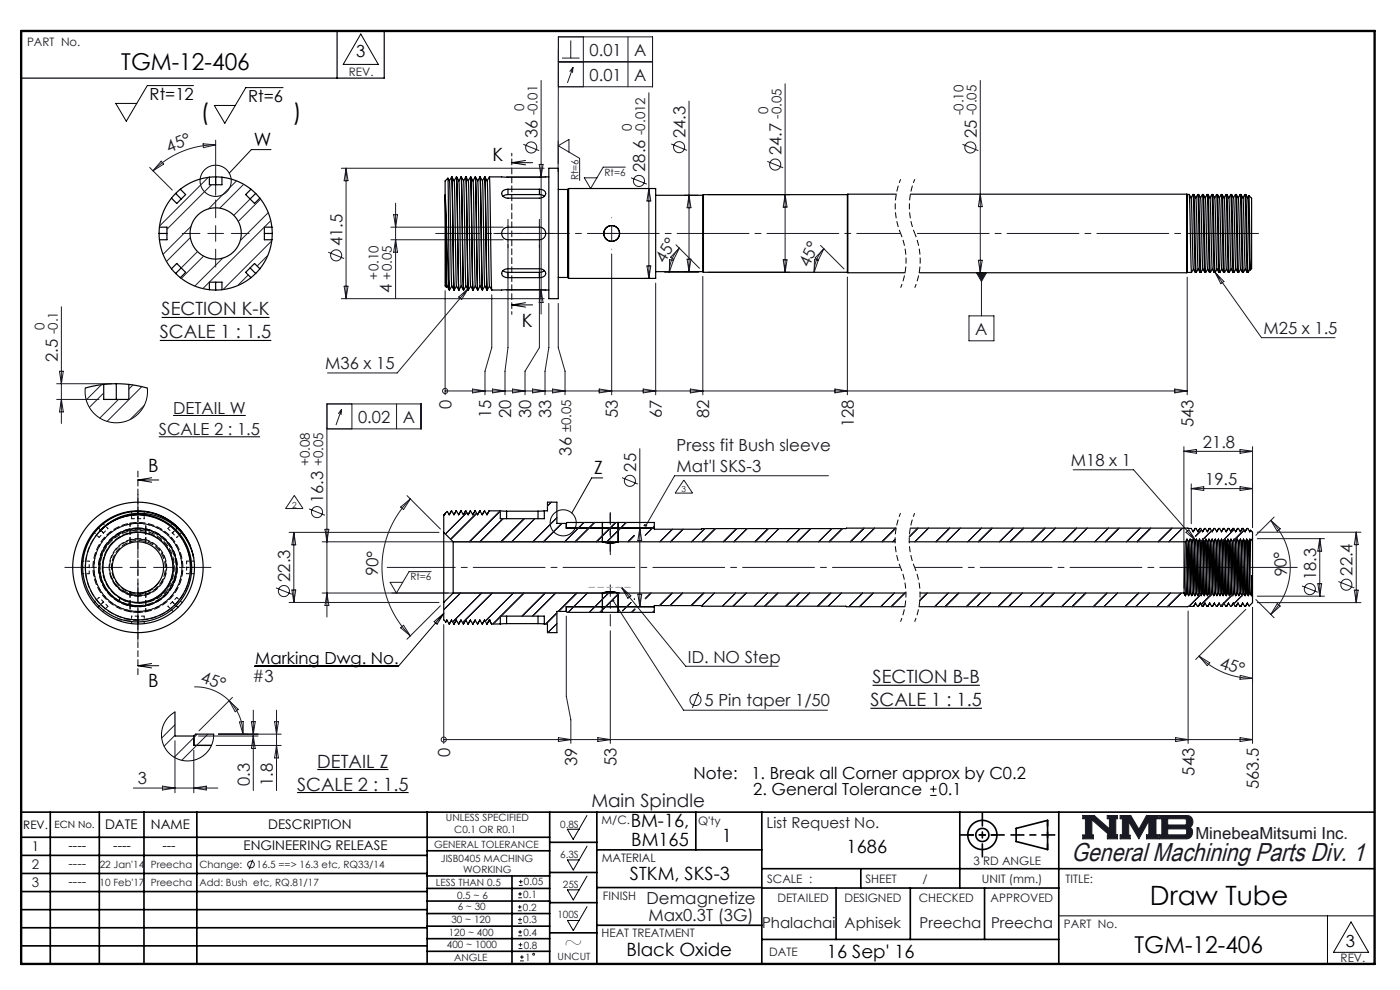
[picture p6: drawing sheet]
<svg xmlns="http://www.w3.org/2000/svg" width="297mm" height="210mm" viewBox="0 0 297 210" stroke-linecap="round" stroke-linejoin="round" font-family="sans-serif">
<g fill="none" stroke="#000" stroke-width=".35">
<path d="M4.5 172.3h287.1M4.5 177.6h112.1M10.7 172.3v32.2M21.1 172.3v32.2M30.5 172.3v32.2M41.8 172.3v32.2M90.6 172.3v32.2M116.6 172.3v32.2M116.6 178.7h10M126.6 172.3v32.2M147.6 172.3v8M161.6 172.3v32.2"/>
<path d="M203.6 172.3v16.1M215.6 175.7l6.6-1.7v6.2l-6.6-1.7zM224.6 172.3v32.2M4.5 185.3h86.1M4.5 181.4h86.1M4.5 189.1h86.1M4.5 193h86.1M4.5 196.8h86.1M90.6 199.1h26M90.6 193.8h26M90.6 188.5h26M90.6 191.1h26"/>
<path d="M90.6 180.5h26M90.6 185.8h26M90.6 196.5h26M108.6 185.8v18.5M116.6 185.1h10M116.6 191.5h10M116.6 197.9h10M126.6 196.3h35M126.6 188.3h35M126.6 180.3h35M161.6 184.3h130M161.6 199.3h63"/>
<path d="M161.6 188.4h63M177.4 188.4v10.9M182.6 184.3v4.1M193.1 188.4v10.9M208.9 188.4v10.9M4.5 200.6h86.1M90.6 201.8h26"/>
<circle cx="208.4" cy="177.1" r="3.1"/>
<circle cx="208.4" cy="177.1" r="1.39"/>
</g>
<path d="M229.7 173h2.4l3.3 2.8v-2.1h-.5v-.7h2.2v.7h-.4v3.4h.4v.8h-2.2v-.8h.4l-3.7-3.2v3.2h.4v.8h-2.3v-.8h.6v-3.4h-.6zM237.6 173h2.3l1.7 2.9 1.6-2.9h2.5v.7h-.5v3.4h.5v.8h-2.5v-.8h.5v-3l-2.1 3.8-2.1-3.6v2.9h.3v.7h-2.2v-.8h.5v-3.4h-.5zM245.9 173h6a1.34 1.34 0 0 1 1.1 1 1.34 1.34 0 0 1-.6 1.5 1.33 1.33 0 0 1 .5 1.4 1.33 1.33 0 0 1-1.2 1h-5.8v-.8h.6v-3.4h-.6zM247.7 173.7h3.8l.2 .2v.8l-.3 .3h-3.7zM247.7 175.8h3.8l.2 .3v.7l-.3 .3h-3.7z" fill="none" stroke="#191924" stroke-width=".21"/>
<path d="M76.5 7.2l3.8 6.5h-7.5zM124.5 173l-2.9 5-1.2-2.1h2.4M124.5 179.5l-2.9 5.1-1.2-2.2h2.4M124.5 185.8l-2.9 5.1-1.2-2.1h2.4M124.5 192.3l-2.9 5.1-1.2-2.1h2.4M224.6 194.3h67M281.6 194.3v10.2M286.6 195.6l3.7 6.4h-7.4z" fill="none" stroke="#000" stroke-width=".21"/>
<path d="M4.5 6.6h287.1" fill="none" stroke="#000" stroke-width=".21" stroke-dasharray="6.3 1.3 1.3 1.3" stroke-dashoffset="1.9"/>
<path d="M71.5 6.6v10M81.5 6.6v10h-77" fill="none" stroke="#000" stroke-width=".25"/>
<path d="M205.3 177.1h6.2M222.2 174v6.2" fill="none" stroke="#000" stroke-width=".35" stroke-dasharray="15.2 1.3 1.3 1.3" stroke-dashoffset="14.1"/>
<path d="M203.8 177.1h9.2M208.4 172.5v9.2M214.5 177.1h9.3" fill="none" stroke="#000" stroke-width=".35" stroke-dasharray="15.2 1.3 1.3 1.3" stroke-dashoffset="12.5"/>
<path d="M4.5 6.6h287.1v197.9h-287.1z" fill="none" stroke="#000" stroke-width=".5"/>
<path d="M229.7 173v.7h.6v3.4h-.6v.8h2.3v-.8h-.4v-3.2l3.7 3.2h-.4v.8h2.2v-.8h-.4v-3.4h.4v-.7h-2.2v.7h.5v2.1l-3.3-2.8zM237.6 173v.7h.5v3.4h-.5v.8h2.2v-.7h-.3v-2.9l2.1 3.6 2.1-3.8v3h-.5v.8h2.5v-.8h-.5v-3.4h.5v-.7h-2.5l-1.6 2.9-1.7-2.9zM247.7 175.8h3.8l.2 .3v.7l-.3 .3h-3.7zM245.9 173v.7h.6v3.4h-.6v.8h6.3l.5-.5 .3-.8-.1-.7-.5-.4a1.34 1.34 0 0 0 .6-1.5 1.34 1.34 0 0 0-1.1-1zM247.7 173.7h3.7l.3 .2v.9l-.3 .2h-3.7z" fill-rule="evenodd" fill="#191924"/>
<g fill="none" stroke="#191924" stroke-width=".21">
<path d="M114.8 17.1v49.5M118.5 7.8h19.9v10.6h-19.9zM118.5 13.1h19.9M118.5 10.5l-.1 25.9M119.2 12.3h3.7M121.1 8.6v3.7M121.6 14.3l-.7 .9M121.6 14.3l-.2 1.1M121.6 14.3l-1.2 3.3M123.8 7.8v10.6M133.2 7.8v10.6M137.7 19.7v39.4"/>
<path d="M166.6 17.8v40M208 17.1v40.8M31.8 35.5l4.8 4.8M34.2 34.2l.5 .6-2.2 1.4zM43.1 30.5l2.7 .2-2.7 .6zM45.8 30.7a18.8 18.8 0 0 0-13.3 5.5M45.8 29.7v11.7M72.4 35.7h43M73.4 35.7v27.7M73.4 35.7l.4 2.6h-.8zM107.4 37.5h8.4M111 30.6l3.4 1.4"/>
<path d="M114.4 34.9h.8l-.4 2.6zM120.7 32.3v-2.7l-2.3 1.3 4.6 2.7v4.7M132.7 35.5h-4.7l-2.7 4.5-1.3-2.3h2.6M133.9 37.7l3.3 1.4M136.7 40h1.4M137.7 40l.4 2.6h-.9zM142.4 30.5l3.4 1.4M146.2 21.5v36.1M162.8 34.2l3.3 1.4M204.2 30.6l3.3 1.4M44.1 49.5h3.3M45.8 47.9v3.3"/>
<path d="M69.6 53.5l3.4 1.3M82.9 50.9h23.9M82.9 48.2h23.9M83.5 45.5h.8l-.4 2.7zM83.9 43.1v20.1M83.9 50.9l.4 2.6h-.8zM106.1 49.5h3.3M107.8 47.9v3.3M107.8 51.9v21.8l-.7 5v5M112.8 49.5h3.3M114.4 51.9v21.8l-3 5v5M114.4 47.9v3.3"/>
<path d="M128.1 49.5h3.3M129.8 53.9v29.8M129.8 47.9v3.3M136.7 59.1h1.4M137.2 56.4h.9l-.4 2.7zM141 57.8h7.2M142.1 55.1l.8 .1-.9 2.6zM143.4 51.9l5 5M144.1 52.6a7.2 7.2 0 0 0-2.1 5.2M144.1 52.6l-1.2 2.4-.6-.4zM145.2 57.6h2.9M145.2 41.4h2.9"/>
<path d="M145.8 55h.8l-.4 2.6zM146.2 41.4l.4 2.7h-.8zM149.1 58.6v25.1M150.2 57.8h17.4M150.2 41.3h17.4M166.1 55.1h.9l-.4 2.7zM166.6 41.3l.4 2.6h-.9zM172.8 55.1l.8 .1-.9 2.6zM174.1 52.1l5 4.9M174.8 52.8l-1.2 2.4-.7-.5zM174.8 52.8a7.1 7.1 0 0 0-2.1 5M179.8 58.8v24.9"/>
<path d="M207.2 57.9h2.1l-1.1 1.8zM207.6 55.2h.8l-.4 2.7zM208 41.2l.4 2.6h-.8zM208.2 57.9v9.1M251.9 58.8v24.9M257.8 57.8l9.8 13.8h15.6M257.8 57.8l1.8 1.9-.6 .5zM12.6 78.8h.8l-.4 2.6zM13 65.1v24.7M72.4 63.4h43M73 60.7h.8l-.4 2.7zM94.4 61.7v22"/>
<path d="M97.3 63l2-1.8-1.4 2.3zM99.3 61.2l-15 17.9h-14.8M104.3 62.5v11.2l-1.4 5v5M107.4 61.5h8.4M114.8 61.5l.4 2.7h-.8zM116.4 64.4v9.3l-.8 5v5M118.4 64.4v9.3l1.5 5v5M139.1 60.1v23.6M205.6 67h5.3v5.3h-5.3zM12 81.4h11.7M12 84.7h9M13 84.7l.4 2.7h-.8z"/>
<path d="M69.4 91h19.9v-5.3h-19.9v45.2M72.5 86.8l-.7 1M72.5 86.8l-.2 1.2M72.5 86.8l-1.2 3.4M74.7 85.7v5.3M84.1 85.7v5.3M94.4 82.9h157.5M94.4 82.9h.1M100.2 82.5l2.7 .4-2.7 .4zM104.5 82.5l2.6 .4-2.6 .4zM108.7 82.5l2.7 .4-2.7 .4zM113 82.5l2.6 .4-2.6 .4z"/>
<path d="M117.2 82.5l2.7 .4-2.7 .4zM127.1 82.5l2.7 .4-2.7 .4zM135.7 95.2v33.5M136.5 82.5l2.6 .4-2.6 .4zM146.5 82.5l2.6 .4-2.6 .4zM177.1 82.5l2.7 .4-2.7 .4zM227.7 99.7h12.8l13.2 14.9M249.2 82.5l2.7 .4-2.7 .4zM251.2 94.7v30.1M251.2 95.7h14.5M251.2 95.7l2.6-.4v.8zM263.1 95.3l2.6 .4-2.6 .4z"/>
<path d="M265.7 94.7v17.2M29.3 118.7v3.3M61.3 112.9h31.8M62.3 112.9v14.9M62.3 112.9l.4 2.7h-.8zM62.4 105.1l1.9 2.8h-3.7zM65.6 108l3.3 1.3M68.4 114.9h61.7M68.9 112.3h.9l-.4 2.6zM85 107.6l2-1.8-1.4 2.3zM86.3 105.1l7.1 7.1M87 105.8a20.5 20.5 0 0 0 0 29.1"/>
<path d="M131.9 101.3l3.4 1.4M135.7 112l.4 2.7h-.8zM145.1 101.8l1.8 2.8h-3.7zM175.7 100.9h-32.6l-6.1 10.6M251.6 112.9l.6-.5 1.5 2.2zM252.7 102.6v8.5M252.7 103.6h13M252.7 103.6l2.7-.4v.8zM263.1 103.2l2.6 .4-2.6 .4zM266.7 112.9h22M266.7 114.3h14.3M269.6 110.4a14.1 14.1 0 0 1 0 19.9"/>
<path d="M269.6 110.4l2 1.8-.6 .5zM270.3 109.7l-3.9 3.9M280 114.3v12.2M280 114.3l.4 2.6h-.8zM287.7 112.9l.4 2.6h-.8zM287.7 112.9v14.9M27.6 120.4h3.3M58.5 124.7l3.4 1.3M61.3 127.8h31.8M61.9 125.1h.8l-.4 2.7zM68.4 125.8h61.7M69.4 125.8l.4 2.6h-.9z"/>
<path d="M85 133.2l.6-.6 1.4 2.3zM91.5 121.3h-4.7l-2.7 4.5-1.3-2.3h2.6M93.4 128.5l-7.1 7.1M94.1 132.5v25.2M120.1 130.7v17l1 5v5M129.5 133.8v23.9M130.1 127.4l14.9 23.3h30.5M131.8 124.6l13.7 16.7h19.6M131.8 124.6l2 1.8-.6 .5zM135.3 126.1h.8l-.4 2.6zM252 129.6v28.1M254.4 139.2a16.1 16.1 0 0 0 11.3 4.7"/>
<path d="M254.4 139.2l2.2 1.4-.5 .6zM264.3 129.3l-10.6 10.6M265.7 128.8v28.9M266.4 127.2l3.9 3.8M266.7 127.8h22M266.7 126.5h14.3M271 128l.6 .6-2 1.7zM276.2 124.3l3.4 1.3M279.6 123.8h.8l-.4 2.7zM283.9 123.4l3.4 1.3M287.3 125.2h.8l-.4 2.6zM37.1 157.1v11.1"/>
<path d="M41.1 159.1v9.1M41.2 145.7a10 10 0 0 1 7.4 2.9M42.1 156.1h12.6M45.9 158.1h13.8M46.3 155.7h13.4M48.6 148.6l1.9 1.9-.6 .5zM48.6 148.6a10 10 0 0 1 2.9 7.1M49.3 147.9l-7.1 7.1M50.8 153.2l.8-.1-.1 2.6zM53.3 153.1h.8l-.4 2.6zM53.7 150.6v17.1M53.7 156.1l.4 2.7h-.8z"/>
<path d="M58.3 153.1h.8l-.4 2.6zM58.7 150.6v17.1M58.7 158.1l.4 2.7h-.8zM94.1 156.9h.1M94.1 156.9h171.6M118.5 156.5l2.6 .4-2.6 .4zM126.8 156.5l2.7 .4-2.7 .4zM148.2 146.8l-1.3 3.4M249.4 156.5l2.6 .4-2.6 .4zM263.1 156.5l2.6 .4-2.6 .4zM263.1 143.3l2.6 .6-2.7 .2zM28.3 167.2h17.9"/>
<path d="M34.5 166.8l2.6 .4-2.6 .4zM41.1 167.2l2.7-.4v.8zM53.6 182.4l-.8 2M109.9 193.2h.8M109.9 192.4h.8M109.9 195.9h.8M109.9 195h.8M109.9 190.4h.8M109.9 189.6h.8M109.9 198.5h.8M109.9 197.7h.8M110.1 187.8h.8"/>
<path d="M110.1 187h.8M110.3 192v.8M110.3 194.6v.9M110.3 189.2v.8M110.3 197.3v.8M110.4 200v.8M110.5 186.6v.8M110 201.2h.8M110 200.4h.8M110.3 203.8h.8M110.3 203h.8M110.7 202.6v.8"/>
<circle cx="112.7" cy="31.3" r="1.18"/>
<circle cx="135.6" cy="38.4" r="1.18"/>
<circle cx="144.1" cy="31.2" r="1.18"/>
<circle cx="164.5" cy="34.9" r="1.18"/>
<circle cx="205.9" cy="31.3" r="1.18"/>
<circle cx="71.3" cy="54.2" r="1.18"/>
<circle cx="94.4" cy="82.9" r=".54"/>
<circle cx="67.3" cy="108.6" r="1.18"/>
<circle cx="133.6" cy="102" r="1.18"/>
<circle cx="60.2" cy="125.4" r="1.18"/>
<circle cx="277.9" cy="125" r="1.18"/>
<circle cx="285.6" cy="124" r="1.18"/>
<circle cx="94.1" cy="156.9" r=".54"/>
<circle cx="147.5" cy="148.5" r="1.18"/>
<circle cx="53.2" cy="183.4" r=".71"/>
<circle cx="113.2" cy="202.4" r=".2"/>
</g>
<path d="M33.9 72.2h23.7M34.3 67.3h22.9M184.7 150.2h23.6M185.1 145.4h22.8M63 168.1h23.7M67.3 163.2h15.1" fill="none" stroke="#000" stroke-width=".24"/>
<g fill="none" stroke="#000" stroke-width=".21">
<path d="M41.1 18.2h-9.9l-4.4 7.5-2.2-3.8h4.4M60.1 18.6h-8l-4.4 7.5-2.2-3.7h4.4M57.5 31.7h-4.2l-4.7 5M108.6 34.5h4.4M108.6 34.5l2.9 .5M111.5 34l-2.9 .5M108.6 64.7h4.4M108.6 64.7l2.9 .4M111.5 64.2l-2.9 .5M33.7 92.7h21.5M36.7 88.1h15.4M29.3 101.8h4.4"/>
<path d="M29.3 101.8l2.9 .5M32.2 101.3l-2.9 .5M127.9 101.4h-2.4l-4.2 7.4M92.1 131.9l2-1.8-1.4 2.3zM94.1 130.1l-9.6 11.2h-30.4M29.3 141.2h4.4M29.3 141.2l2.9 .5M32.2 140.7l-2.9 .5M197.3 168.7h1.4M197.3 167.4h1.4M198 166.7v1.4"/>
<circle cx="45.8" cy="38.4" r="3.3"/>
<circle cx="119.5" cy="110.9" r="2.77"/>
</g>
<path d="M191.1 38a15 15 0 0 0 0 11.5M194.1 38a15 15 0 0 0 0 11.5M191.1 49.5a15 15 0 0 1 0 11.5M194.1 49.5a15 15 0 0 1 0 11.5M191 108.9a15 15 0 0 0 0 11.5M194 108.9a15 15 0 0 0 0 11.5M191 120.4a15 15 0 0 1 0 11.5M194 120.4a15 15 0 0 1 0 11.5" fill="none" stroke="#000" stroke-width=".21" stroke-dasharray="1.3 .6" stroke-dashoffset=".4" stroke-linecap="butt"/>
<path d="M29.3 99.8v43.4" fill="none" stroke="#000" stroke-width=".21" stroke-dasharray="1.3 .6" stroke-dashoffset="-.1"/>
<path d="M108.6 32.5v34.2" fill="none" stroke="#000" stroke-width=".21" stroke-dasharray="1.3 .6" stroke-dashoffset=".7"/>
<path d="M129.5 108.8v8.1M129.5 116.9v-8.1" fill="none" stroke="#191924" stroke-width=".21" stroke-dasharray="15.2 1.3 1.3 1.3" stroke-dashoffset="13.1"/>
<path d="M191 120.4h-108.9" fill="none" stroke="#191924" stroke-width=".21" stroke-dasharray="15.2 1.3 1.3 1.3" stroke-dashoffset=".8"/>
<path d="M275.2 120.4h-81.2" fill="none" stroke="#191924" stroke-width=".21" stroke-dasharray="15.2 1.3 1.3 1.3" stroke-dashoffset="5.1"/>
<path d="M129.5 124.1v8.7" fill="none" stroke="#191924" stroke-width=".21" stroke-dasharray="15.2 1.3 1.3 1.3" stroke-dashoffset="12.8"/>
<path d="M129.5 108.7v9" fill="none" stroke="#191924" stroke-width=".21" stroke-dasharray="15.2 1.3 1.3 1.3" stroke-dashoffset="12.7"/>
<path d="M92.4 49.5h98.7" fill="none" stroke="#191924" stroke-width=".21" stroke-dasharray="15.2 1.3 1.3 1.3" stroke-dashoffset="5.9"/>
<path d="M194.1 49.5h73.4" fill="none" stroke="#191924" stroke-width=".21" stroke-dasharray="15.2 1.3 1.3 1.3" stroke-dashoffset="-.5"/>
<path d="M29.3 117v-12.1M25.9 120.4h-12.1M29.3 123.7v12.2M32.6 120.4h12.2" fill="none" stroke="#191924" stroke-width=".21" stroke-dasharray="15.2 1.3 1.3 1.3" stroke-dashoffset="11.1"/>
<g fill="none" stroke="#191924" stroke-width=".21" stroke-dasharray="15.2 1.3 1.3 1.3">
<path d="M42.4 49.5h-3.7M45.8 46.2v-3.8M45.8 52.9v3.7M49.1 49.5h3.8M106.1 49.5h-1.3M107.8 47.9v-1.4M107.8 51.2v1.3M109.4 49.5h1.4M112.8 49.5h-1.4M114.4 47.9v-1.4M114.4 51.2v1.3M116.1 49.5h1.3"/>
<path d="M126.4 49.5h.1M129.8 46.2h.1M129.8 52.9h.1M133.1 49.5h.1"/>
</g>
<path d="M124.9 124.6h8.9" fill="none" stroke="#f0f" stroke-width=".21" stroke-dasharray="1.3 .6"/>
<path d="M129.9 127.2a.27 .27 0 0 0 .1 .5 .27 .27 0 0 0 .3-.3 .27 .27 0 0 0-.4-.2l.2 .2zM136.8 111.3v.4l.2-.2-.1 .2a.27 .27 0 0 0 .4-.3 .27 .27 0 0 0-.5-.1zM207.2 57.9l1 1.8 1.1-1.8z" fill="#191924"/>
<g fill="none" stroke="#000" stroke-width=".25">
<path d="M44.4 37.6l-1.7 .3-1.6 .6-1.5 .7-1.3 .9M44.4 37.6v1.6h2.7v-1.6M45.8 37.5l1.3 .1M45.8 37.5l-1.4 .1M45.8 37.5v1.7M47.1 37.6l1.7 .3 1.6 .6 1.5 .7 1.3 .9M95 37.8l-.6 .6v22.3l.3 .2M95 37.8l.3 22.8M95 37.8l.3 .6M95.3 38.4l.5 22.3M95.8 37.5l-.5 .9M95.8 37.5l.5 24"/>
<path d="M95.8 37.5h.1M95.9 37.5l.5 24M95.9 37.5l.4 .9M96.3 38.4l.5 22.3M96.8 37.5l-.5 .9M96.8 37.5l.5 24M96.8 37.5h.1M96.9 37.5l.5 24M96.9 37.5l.4 .9M97.3 38.4l.5 22.3M97.8 37.5l-.5 .9M97.8 37.5l.5 24"/>
<path d="M97.8 37.5h.1M97.9 37.5l.5 24M97.9 37.5l.4 .9M98.3 38.4l.5 22.3M98.8 37.5l-.5 .9M98.8 37.5l.5 24M98.8 37.5h.1M98.9 37.5l.5 24 .4-.8M98.9 37.5l.4 .9M99.3 38.4l.5 21.6v.7l.5 .8M99.8 37.5l-.5 .9M99.8 37.5l.5 24"/>
<path d="M99.8 37.5h.1M99.9 37.5l.5 24M99.9 37.5l.4 .9M100.3 38.4l.5 22.3M100.8 37.5l-.5 .9M100.8 37.5l.5 24M100.8 37.5h.1M100.9 37.5l.5 24M100.9 37.5l.4 .9M101.3 38.4l.5 22.3M101.8 37.5l-.5 .9M101.8 37.5l.5 24"/>
<path d="M101.8 37.5h.1M101.9 37.5l.5 24M101.9 37.5l.4 .9M102.3 38.4l.5 22.3M102.8 37.5l-.5 .9M102.8 37.5l.5 24M102.8 37.5h.1M102.9 37.5l.5 24M102.9 37.5l.4 .9M103.3 38.4l.5 22.3M103.8 37.5l-.5 .9M103.8 37.5l.5 24"/>
<path d="M103.8 37.5h12.6M116.4 35.7h2v27.7h-2zM120.6 40h18.5v19.1h-18.5M120.6 40v19.1M120.6 40l-.2 .2M33.8 49.5v1.4M33.8 49.5h1.6M33.8 50.9l.3 1.6 .6 1.6 .7 1.5 1 1.4M33.8 48.2v1.3M33.8 48.2h1.6v2.7h-1.6M36.4 42l-1 1.4-.7 1.5-.6 1.6-.3 1.7M36.4 57l.9 1"/>
<path d="M36.4 57l1.1-1.1 1.9 1.9-1.1 1.1M37.3 58l1 .9M37.3 41l-.9 1M37.3 41l1.1 1.2M38.3 58.9l1.3 1 1.5 .7 1.6 .5 1.7 .3M38.3 40.1l-1 .9M38.3 40.1l1.1 1.2-1.9 1.9-1.1-1.2M38.4 56.8l-1.1 1.2M45.8 59.9v1.6M53.1 56.8l1.1 1.2M53.2 58.9l-1.3 1-1.5 .7-1.6 .5-1.7 .3M53.2 40.1l1 .9"/>
<path d="M53.2 40.1l-1.1 1.2 1.9 1.9 1.1-1.2M54.2 58l-1 .9M54.2 41l.9 1M54.2 41l-1.1 1.2M55.1 42l1 1.4 .7 1.5 .6 1.6 .3 1.7M55.1 57l-.9 1M55.1 57l-1.1-1.1-1.9 1.9 1.1 1.1M56.1 49.5h1.7M57.7 50.9l-.3 1.6-.6 1.6-.7 1.5-1 1.4M57.7 48.2l.1 1.3M57.7 48.2h-1.6v2.7h1.6M57.8 49.5l-.1 1.4"/>
<path d="M94.5 41.4l.2 19.5M94.5 41.4l.3 19.3M94.5 41.4l.8 19.9M106.7 57.4l1.1 .4M106.8 48.6l.9-.4h6.7a1.33 1.33 0 0 1 1.4 1.3 1.33 1.33 0 0 1-1.4 1.4h-6.6a1.33 1.33 0 0 1-1.3-.8 1.33 1.33 0 0 1 .3-1.5zM107.8 58.9a.97 .97 0 0 1-1.1-.3 .97 .97 0 0 1-.1-1.1l.5-.3 .6-.2h6.7a.98 .98 0 0 1 1.1 .4 .98 .98 0 0 1 0 1.2l-1.1 .3M107.8 40.1a.94 .94 0 0 0-1.1 .4 .94 .94 0 0 0 0 1.1l1 .4h6.7a.99 .99 0 0 0 1.1-.4 .99 .99 0 0 0 0-1.1l-1.1-.4M107.8 41.3l-1.1 .3M107.8 41.3h6.6M107.8 57.8h6.6M107.8 58.9h6.6M107.8 40.1h6.6"/>
<path d="M107.8 40.1v1.2M107.8 57.8v1.1M114.4 41.3l1.1 .3M114.4 40.1v1.2M114.4 57.8v1.1M115.5 57.4l-1.1 .4M118.4 58.9h2M118.4 40.2h2M120.4 40.2v18.7M120.4 57.9h.1M120.4 41.2h.1M120.4 58.9l.2 .2"/>
<path d="M139.1 57.6h10M139.1 41.4h10M149.1 41.4v16.2M149.1 57.6l.1 .2M149.2 41.3v16.5M149.2 41.3l-.1 .1M149.2 57.8h30.6M149.2 41.3h30.6M179.8 41.3v16.5M179.8 57.8l.1 .1M179.9 41.2v16.7M179.9 57.9h12.1"/>
<path d="M179.9 41.2h10.2M179.9 41.2l-.1 .1M193.1 41.2h58.7M195 57.9h56.8M251.8 41.2v16.7M251.8 41.2l.1 .1M251.9 41.3v16.5M251.9 57.8h.9M251.9 41.3h.4M251.9 57.8l-.1 .1M252.3 41.3l.5 16.5M252.3 41.3l.4 .7"/>
<path d="M252.7 42l.5 15.1M253.1 41.3l-.4 .7M253.1 41.3l.5 16.5M253.1 41.3h.2M253.2 57.1l.4 .7M253.2 57.1l-.4 .7M253.3 41.3l.5 16.5M253.3 41.3l.4 .7M253.6 57.8h.2M253.7 42l.5 15.1M254.1 41.3l-.4 .7M254.1 41.3l.5 16.5"/>
<path d="M254.1 41.3h.2M254.2 57.1l.4 .7M254.2 57.1l-.4 .7M254.3 41.3l.5 16.5M254.3 41.3l.4 .7M254.6 57.8h.2M254.7 42l.4 14.5 .1 .6 .4 .7M255.1 41.3l-.4 .7M255.1 41.3l.5 16.5M255.1 41.3h.2M255.2 57.1l-.4 .7M255.3 41.3l.5 16.5"/>
<path d="M255.3 41.3l.4 .7M255.6 57.8h.2M255.7 42l.5 15.1M256.1 41.3l-.4 .7M256.1 41.3l.5 16.5M256.1 41.3h.2M256.2 57.1l.4 .7M256.2 57.1l-.4 .7M256.3 41.3l.5 16.5M256.3 41.3l.4 .7M256.6 57.8h.2M256.7 42l.5 15.1"/>
<path d="M257.1 41.3l-.4 .7M257.1 41.3l.5 16.5M257.1 41.3h.2M257.2 57.1l.4 .7M257.2 57.1l-.4 .7M257.3 41.3l.5 16.5M257.3 41.3l.4 .7M257.6 57.8h.2M257.7 42l.5 15.1M258.1 41.3l-.4 .7M258.1 41.3l.5 16.5M258.1 41.3h.2"/>
<path d="M258.2 57.1l.4 .7M258.2 57.1l-.4 .7M258.3 41.3l.5 16.5M258.3 41.3l.4 .7M258.6 57.8h.2M258.7 42l.5 15.1M259.1 41.3l-.4 .7M259.1 41.3l.5 16.5M259.1 41.3h.2M259.2 57.1l.4 .7M259.2 57.1l-.4 .7M259.3 41.3l.5 16.5"/>
<path d="M259.3 41.3l.4 .7M259.6 57.8h.2M259.7 42l.5 15.1M260.1 41.3l-.4 .7M260.1 41.3l.5 16.5M260.1 41.3h.2M260.2 57.1l.4 .7M260.2 57.1l-.4 .7M260.3 41.3l.5 16.5M260.3 41.3l.4 .7M260.6 57.8h.2M260.7 42l.5 15.1"/>
<path d="M261.1 41.3l-.4 .7M261.1 41.3l.5 16.5M261.1 41.3h.2M261.2 57.1l.4 .7M261.2 57.1l-.4 .7M261.3 41.3l.5 16.5M261.3 41.3l.4 .7M261.6 57.8h.2M261.7 42l.5 15.1M262.1 41.3l-.4 .7M262.1 41.3l.5 16.5M262.1 41.3h.2"/>
<path d="M262.2 57.1l.4 .7M262.2 57.1l-.4 .7M262.3 41.3l.5 16.5M262.3 41.3l.4 .7M262.6 57.8h.2M262.7 42l.5 15.1M263.1 41.3l-.4 .7M263.1 41.3l.5 16.5M263.1 41.3h.2M263.2 57.1l.4 .7M263.2 57.1l-.4 .7M263.3 41.3l.5 16.5"/>
<path d="M263.3 41.3l.4 .7M263.6 57.8h.2M263.7 42l.5 15.1M264.1 41.3l-.4 .7M264.1 41.3l.5 16.5M264.1 41.3h.2M264.2 57.1l.4 .7M264.2 57.1l-.4 .7M264.3 41.3l.4 16M264.3 41.3l.4 .7M264.6 57.8h.1M264.7 42l.5 15.1"/>
<path d="M264.7 57.3l.2 .3M264.7 57.3v.5M264.8 57.7l-.1 .1M265 41.5l-.3 .5M265 41.5l.3 15.7M265 41.5l.5 .6v14.9l-.2 .2M265.2 57.1l.1 .1M265.2 57.1l-.3 .5M44.4 61.4l1.4 .1M44.4 61.4v-1.5h2.7v1.5M47.1 61.4l-1.3 .1M94.8 60.7l.5 .8"/>
<path d="M94.8 60.7l-.1 .2M95.3 60.6l.1 .9M95.3 61.3v.2M95.3 60.6v.7M95.3 61.5h.1M95.8 60.7l.5 .8M95.8 60.7l-.4 .8M96.3 61.5h.1M96.8 60.7l.5 .8M96.8 60.7l-.4 .8M97.3 61.5h.1M97.8 60.7l.5 .8"/>
<path d="M97.8 60.7l-.4 .8M98.3 61.5h.1M98.8 60.7l.5 .8M98.8 60.7l-.4 .8M99.3 61.5h.1M100.3 61.5h.1M100.8 60.7l.5 .8M100.8 60.7l-.4 .8M101.3 61.5h.1M101.8 60.7l.5 .8M101.8 60.7l-.4 .8M102.3 61.5h.1"/>
<path d="M102.8 60.7l.5 .8M102.8 60.7l-.4 .8M103.3 61.5h.1M103.8 60.7l.5 .8M103.8 60.7l-.4 .8M104.3 61.5h12.1M22 81.5l-3.9 .8M22 81.5v3.2h5.3v-3.2M24.7 81.4l2.6 .1M24.7 81.4l-2.7 .1M24.7 81.4v3.3M27.3 81.5l3.9 .8"/>
<path d="M40.3 115.7a12 12 0 0 0-20.1-3.2 12 12 0 0 0 5.8 19.4 12 12 0 0 0 15.1-13.6M40.3 115.7a11.8 11.8 0 0 0-20.1-2.9 11.8 11.8 0 0 0 7.2 19 11.4 11.4 0 0 0 12.7-14.8 11.4 11.4 0 0 0-19-4.3 11.6 11.6 0 0 1 11.7-3.4 11.6 11.6 0 0 1 8.3 9M40.3 115.7l.8 2.6M94.1 112.9v14.9M94.1 112.9l2 2M94.3 109.2h-.2v3.7M94.5 108.9l-.2 .3M94.5 108.9l.4-.4 .4 .7M94.5 108.9h.1M95.8 108.4l-.5 .8M95.8 108.4l.5 .8M95.8 108.4h.1"/>
<path d="M96.1 114.9v10.9M96.1 114.9h93.8M96.8 108.4l-.5 .8M96.8 108.4l.5 .8M96.8 108.4h.1M97.8 108.4l-.5 .8M97.8 108.4h.1M97.8 108.4l.5 .8M98.8 108.4l-.5 .8M98.8 108.4h.1M98.8 108.4l.5 .8M99.8 108.4l-.5 .8"/>
<path d="M99.8 108.4l.5 .8M99.8 108.4h.1M100.8 108.4l-.5 .8M100.8 108.4l.5 .8M100.8 108.4h.1M101.8 108.4l-.5 .8M101.8 108.4l.5 .8M101.8 108.4h.1M102.8 108.4l-.5 .8M102.8 108.4l.5 .8M102.8 108.4h.1M103.8 108.4l-.5 .8"/>
<path d="M103.8 108.4h2.3M103.8 108.4h.1M106.1 108.4h1.4M106.1 108.4v1.6h9.4v-1.6M107.5 108.4h6.6M107.5 108.4v1.6M114.1 108.4v1.6M115.5 108.4h-1.4M115.5 108.4h.6v-1.9h2v4.5h2M120.1 112h.1M120.1 111l.2-.2h18.5v1.5l51.3-.3M120.1 111v1"/>
<path d="M127.8 110.8h.1M127.8 110.8v4.1l1.7 .3 1.6-.3v-4.1M127.8 112h.1M131.1 112h.1M131.1 110.8h.1M138.8 112h.1M138.8 112h-18.7M192.9 114.9h58.6M193.1 112h58.9l.7 .1 .4 .7M251.5 114.9l-.3 10.9M251.5 114.9l.3-.5 .3 .5M251.8 114.4l-.3 12"/>
<path d="M252.1 114.9l-.3 10.9M252.1 114.9h.1M252.2 114.9l.3-.5 .3 .5M252.5 114.4l-.3 12M252.8 114.9l-.3 10.9M252.8 114.9h.1M252.8 114.9l.3-.5 .4 .5M253.1 114.4l-.3 12M253.5 114.9l-.4 10.9M253.5 114.9h.1M253.5 114.9l.3-.5 .3 .5M253.5 114.9l-.3 10.9"/>
<path d="M253.5 112.1l-.4 .7M253.5 112.1h.2l.4 .7M253.5 112.1h.1M253.8 114.4l-.3 12M254.1 114.9h.1M254.2 114.9l.3-.5 .3 .5M254.2 114.9l-.4 10.9M254.5 114.4l-.3 12M254.5 112.1l-.4 .7M254.5 112.1h.1M254.5 112.1h.2l.4 .7M254.8 114.9l-.3 10.9"/>
<path d="M254.8 114.9h.1M254.8 114.9l.3-.5 .4 .5M255.1 114.4l-.3 12M255.5 114.9h.1M255.5 114.9l.3-.5 .3 .5M255.5 114.9l-.3 10.9M255.5 112.1l-.4 .7M255.5 112.1h.1M255.5 112.1h.2l.4 .7M255.8 114.4l-.3 12M256.1 114.9l-.3 10.9M256.1 114.9h.1"/>
<path d="M256.2 114.9l.3-.5 .3 .5M256.2 114.9l-.4 10.9M256.5 114.4l-.3 12M256.5 112.1l-.4 .7M256.5 112.1h.1M256.5 112.1h.2l.4 .7M256.8 114.9h.1M256.8 114.9l.3-.5 .4 .5M256.8 114.9l-.3 10.9M257.1 114.4l-.3 12M257.5 114.9l-.4 10.9M257.5 114.9h.1"/>
<path d="M257.5 114.9l.3-.5 .3 .5M257.5 114.9l-.3 10.9M257.5 112.1l-.4 .7M257.5 112.1h.2l.4 .7M257.5 112.1h.1M257.8 114.4l-.3 12M258.1 114.9l-.3 10.9M258.1 114.9h.1M258.2 114.9l.3-.5 .3 .5M258.2 114.9l-.4 10.9M258.5 114.4l-.3 12M258.5 112.1l-.4 .7"/>
<path d="M258.5 112.1h.1M258.5 112.1h.2l.4 .7M258.8 114.9l-.3 10.9M258.8 114.9h.1M258.8 114.9l.3-.5 .4 .5M259.1 114.4l-.3 12M259.5 114.9l-.4 10.9M259.5 114.9h.1M259.5 114.9l.3-.5 .3 .5M259.5 114.9l-.3 10.9M259.5 112.1l-.4 .7M259.5 112.1h.2l.4 .7"/>
<path d="M259.8 114.4l-.3 12M260.1 114.9l-.3 10.9M260.1 114.9h.1M260.2 114.9l.3-.5 .3 .5M260.5 114.4l-.3 12M260.5 112.1l-.4 .7M260.5 112.1h.2l.4 .7M260.5 112.1h.1M260.8 114.9l-.3 10.9M260.8 114.9h.1M260.8 114.9l.3-.5 .4 .5M261.1 114.4l-.3 12"/>
<path d="M261.5 114.9h.1M261.5 114.9l.3-.5 .3 .5M261.5 114.9l-.3 10.9M261.5 112.1l-.4 .7M261.5 112.1h.1M261.5 112.1h.2l.4 .7M261.8 114.4l-.3 12M262.1 114.9l-.3 10.9M262.1 114.9h.1M262.2 114.9l.3-.5 .3 .5M262.2 114.9l-.4 10.9M262.5 114.4l-.3 12"/>
<path d="M262.5 112.1l-.4 .7M262.5 112.1h.1M262.5 112.1h.2l.4 .7M262.8 114.9l-.3 10.9M262.8 114.9h.1M262.8 114.9l.3-.5 .4 .5M263.1 114.4l-.3 12M263.5 114.9h.1M263.5 114.9l.3-.5 .3 .5M263.5 114.9l-.3 10.9M263.5 112.1l-.4 .7M263.5 112.1h.1"/>
<path d="M263.5 112.1h.2l.4 .7M263.8 114.4l-.3 12M264.1 114.9l-.3 10.9M264.1 114.9h.1M264.2 114.9l.3-.5 .3 .5M264.2 114.9l-.4 10.9M264.5 114.4l-.3 12M264.5 112.1l-.4 .7M264.5 112.1h.1M264.5 112.1h.2l.4 .7M264.8 114.9h.1M264.8 114.9l-.3 10.9"/>
<path d="M265.1 114.4l-.3 12M265.3 112.5l-.2 .3M265.3 112.5h.1M265.3 112.5l.4 .4v1.4M265.3 114.7l-.2 11.2M265.3 114.7l-.2-.3-.3 .5M265.7 114.3v12.2M265.7 114.3l-.4 .4M94.1 127.8v3.7l.5 .4M94.6 131.9h.1M94.8 131.5l.5 .9M94.8 131.5l-.2 .4"/>
<path d="M95.3 132.4h.1M95.8 131.5l.5 .9M95.8 131.5l-.5 .9M96.1 125.8h96.1M96.1 125.8l-2 2M96.3 132.4h.1M96.8 131.5l.5 .9M96.8 131.5l-.5 .9M97.3 132.4h.1M97.8 131.5l.5 .9M97.8 131.5l-.5 .9M98.3 132.4h.1"/>
<path d="M98.8 131.5l.5 .9M98.8 131.5l-.5 .9M99.3 132.4h.1M99.8 131.5l.5 .9M99.8 131.5l-.5 .9M100.3 132.4h.1M100.8 131.5l.5 .9M100.8 131.5l-.5 .9M101.3 132.4h.1M101.8 131.5l.5 .9M101.8 131.5l-.5 .9M102.3 132.4h.1"/>
<path d="M102.8 131.5l.5 .9M102.8 131.5l-.5 .9M103.8 131.5l-.5 .9M103.8 131.5l.5 .9M103.8 131.5h.1M104.3 132.4h1.8M106.1 132.4v-1.7h9.4v1.7M107.5 132.3l-1.4 .1M107.5 132.3h6.6M107.5 130.7v1.6M114.1 132.3l1.4 .1M114.1 130.7v1.6"/>
<path d="M120.1 128.7v1l.2 .2h18.5v-1.4l53.2 .2M120.1 128.7h18.7M120.1 129.7h-2v4.5h-2v-1.8h-.6M120.1 128.7h.1M127.8 129.9v-4.1l1.7-.3 1.6 .3v4.1M127.8 128.7h.1M127.8 129.9h.1M131.1 128.7h.1M131.1 129.9h.1M138.8 128.7h.1M195.2 125.8h56M251.2 125.8l.3 .6"/>
<path d="M251.5 126.4h.1M251.8 125.8h.1M251.8 125.8l-.3 .6M251.8 125.8l.3 .6 .4-.6M252.5 125.8h.1M252.5 125.8l.3 .6 .3-.6M253.1 125.8h.1M253.2 125.8l.3 .6 .3-.6M253.2 128.6l-58.2 .1M253.2 128.6h.1M253.6 127.9l.4 .7h.2M253.6 127.9l-.4 .7"/>
<path d="M253.8 125.8h.1M253.8 125.8l.3 .6 .4-.6M254.2 128.6h.1M254.5 125.8h.1M254.5 125.8l.3 .6 .3-.6M254.6 127.9l.4 .7h.2M254.6 127.9l-.4 .7M255.1 125.8h.1M255.2 125.8l.3 .6 .3-.6M255.2 128.6h.1M255.6 127.9l.4 .7h.2M255.6 127.9l-.4 .7"/>
<path d="M255.8 125.8h.1M255.8 125.8l.3 .6 .4-.6M256.2 128.6h.1M256.5 125.8h.1M256.5 125.8l.3 .6 .3-.6M256.6 127.9l.4 .7h.2M256.6 127.9l-.4 .7M257.1 125.8h.1M257.2 125.8l.3 .6 .3-.6M257.2 128.6h.1M257.6 127.9l.4 .7h.2M257.6 127.9l-.4 .7"/>
<path d="M257.8 125.8h.1M257.8 125.8l.3 .6 .4-.6M258.2 128.6l.4-.7 .4 .7h.2M258.2 128.6h.1M258.5 125.8h.1M258.5 125.8l.3 .6 .3-.6M258.6 127.9l-.4 .7M259.1 125.8h.1M259.2 125.8l.3 .6 .3-.6M259.2 128.6h.1M259.6 127.9l.4 .7h.2M259.6 127.9l-.4 .7"/>
<path d="M259.8 125.8h.1M259.8 125.8l.3 .6 .4-.6M260.5 125.8h.1M260.5 125.8l.3 .6 .3-.6M260.6 127.9l.4 .7h.2M260.6 127.9l-.4 .7M261.1 125.8h.1M261.2 125.8l.3 .6 .3-.6M261.2 128.6h.1M261.6 127.9l.4 .7h.2M261.6 127.9l-.4 .7M261.8 125.8h.1"/>
<path d="M261.8 125.8l.3 .6 .4-.6M262.2 128.6h.1M262.5 125.8h.1M262.5 125.8l.3 .6 .3-.6M262.6 127.9l.4 .7h.2M262.6 127.9l-.4 .7M263.1 125.8h.1M263.2 125.8l.3 .6 .3-.6M263.2 128.6h.1M263.6 127.9l.4 .7h.2M263.6 127.9l-.4 .7M263.8 125.8h.1"/>
<path d="M263.8 125.8l.3 .6 .4-.6M264.2 128.6h.1M264.5 125.8h.1M264.5 125.8l.3 .6 .3-.5M264.6 127.9l-.4 .7M265.1 125.9l.2 .1M265.1 125.9h.1M265.3 126l.2 .3M265.5 126.3l.2 .2M265.5 126.3h.1M265.6 122.1l-.1 4.2M265.6 122.1l-.3 3.9"/>
<path d="M265.6 122.1l-.1 4.3M265.7 126.5v1.3l-.7 .8-.4-.7M37.1 151v5.1h4v2h3.8M41.1 158.1h.1M41.1 158.1h3.8M45.3 155.7h-3.8l-.4 .4v2"/>
<circle cx="45.8" cy="49.5" r="5.4"/>
<circle cx="129.8" cy="49.5" r="1.67"/>
<circle cx="29.3" cy="120.4" r="7.4"/>
<circle cx="29.3" cy="120.4" r="11.1"/>
<circle cx="29.3" cy="120.4" r="5.4"/>
<circle cx="29.3" cy="120.4" r="13.8"/>
</g>
<path d="M25.1 127.5l.4-.6M25.5 126.9l-.4 .6M29.3 131.5v.9M29.3 132.4v-.9M29.3 128.6a8.3 8.3 0 0 0 7.2-12.2 8.3 8.3 0 0 0-14.3-.4 8.3 8.3 0 0 0 6.6 12.6h.5M33.4 123.9a5.6 5.6 0 0 1-7.6 .7 5.6 5.6 0 0 1-1.2-7.6 5.6 5.6 0 0 1 7.4-1.7 5.9 5.9 0 0 1 .8 9.8 5.9 5.9 0 0 1-9.3-3" fill="none" stroke="#000" stroke-width=".21" stroke-dasharray="1.3 .6" stroke-dashoffset=".4"/>
<g fill="none" stroke="#000" stroke-width=".21" stroke-dasharray="1.3 .6">
<path d="M40.4 115.9l-.1-.2M41.1 118.3l-.1-.3M24.9 127.4l.2 .1M25.1 127.5l.1 .1M27.6 129.7l.3 .1M27.7 125.6l-.1-.1M29.2 128.6h.2M29.2 126.4h.1M29.2 129.9h.4M29.3 128.5a8.1 8.1 0 0 0 7-12.1 8.1 8.1 0 0 0-13.9-.3 8.1 8.1 0 0 0 6.4 12.4h.5M29.3 125.8l-.1 .6M29.3 125.8v.6"/>
<path d="M29.3 127.8a7.5 7.5 0 0 0 6.5-11.1 7.5 7.5 0 0 0-12.9-.3 7.5 7.5 0 0 0 6 11.4h.4M29.3 125.8h.1M30.7 129.8l.2-.1M30.9 125.5l-.3 .1"/>
</g>
<path d="M21.1 112.7a11.2 11.2 0 0 1 18.8 4.2 11.2 11.2 0 0 1-12.8 14.4 11.2 11.2 0 0 1-6.4-18.1l.4-.5M37.1 117.6a7.9 7.9 0 0 1-7.6 10.3" fill="none" stroke="#000" stroke-width=".21" stroke-dasharray="1.3 .6" stroke-dashoffset="-.2"/>
<path d="M24.9 131.5h4.4" fill="none" stroke="#000" stroke-width=".21" stroke-dasharray="1.3 .6" stroke-dashoffset=".3"/>
<g fill="none" stroke="#000" stroke-width=".21" stroke-dasharray="1.3 .6" stroke-dashoffset=".7">
<path d="M21 114l1-.9M22 113.1l.9-1M27.9 110h1.4M29.3 110h1.3M35.6 112.1l1 1M36.6 113.1l.9 .9M39.6 119v1.4M18.9 121.7v-1.3M18.9 120.4v-1.4M22 127.7l-1-1M22.9 128.6l-.9-.9M25.5 126.9a7.6 7.6 0 0 0 11.3-6.4 7.6 7.6 0 0 0-11.1-6.8 7.6 7.6 0 0 0-.6 12.9l.4 .3"/>
<path d="M29.3 130.7h-1.4M30.6 130.7h-1.3M36.6 127.7l-1 .9M37.5 126.7l-.9 1M39.6 120.4v1.3"/>
</g>
<g fill="none" stroke="#000" stroke-width=".21" stroke-dasharray="1.3 .6" stroke-dashoffset=".8">
<path d="M18.9 119h-1.6M19.9 112.9l1.1 1.1M20.8 111.9l1.2 1.2M22 113.1l-1.2-1.2M22.9 112.1l-1.1-1.1M27.9 108.4v1.6M29.3 110v-1.6M29.3 108.4v1.6M30.6 110v-1.6M36.6 113.1l1.1-1.2M36.7 111l-1.1 1.1M37.5 114l1.1-1.1"/>
<path d="M37.7 111.9l-1.1 1.2M41.2 119h-1.6M17.3 120.4h1.6M17.3 121.7h1.6M18.9 120.4h-1.6M20.8 128.8l1.2-1.1M21 126.7l-1.1 1.2M21.8 129.7l1.1-1.1M22 127.7l-1.2 1.1M27.9 130.7v1.6M29.3 130.7v1.7M29.3 132.4v-1.7"/>
<path d="M30.6 132.3v-1.6M35.6 128.6l1.1 1.1M36.6 127.7l1.1 1.1M37.7 128.8l-1.1-1.1M38.6 127.9l-1.1-1.2M39.6 120.4h1.7M39.6 121.7h1.6M41.3 120.4h-1.7"/>
</g>
<path d="M29.3 111a9.3 9.3 0 0 1 8.1 13.9 9.3 9.3 0 0 1-16.1 .4 9.3 9.3 0 0 1 7.5-14.3h.5M23.5 122.1a5.7 5.7 0 0 0 4.7 3.9 5.7 5.7 0 0 0 5.6-2.6M28.4 128.6l-2.9-1.7M29.3 129.7a9.3 9.3 0 0 0 8.1-13.9 9.3 9.3 0 0 0-16.1-.4 9.3 9.3 0 0 0 7.5 14.3h.5M29.3 126.4a6 6 0 0 0 5.2-8.9 6 6 0 0 0-10.3-.4 6 6 0 0 0 4.5 9.2l.6 .1" fill="none" stroke="#000" stroke-width=".21" stroke-dasharray="1.3 .6" stroke-dashoffset="-.1"/>
<path d="M29.3 112a8.3 8.3 0 0 1 7.2 12.4 8.3 8.3 0 0 1-14.3 .4 8.3 8.3 0 0 1 6.6-12.8h.5M29.3 129.9a9.5 9.5 0 0 0 8.3-14.2 9.5 9.5 0 0 0-16.4-.4 9.5 9.5 0 0 0 7.6 14.6h.5" fill="none" stroke="#000" stroke-width=".21" stroke-dasharray="1.3 .6" stroke-dashoffset=".2"/>
<path d="M29.3 128.6a8.2 8.2 0 0 0 7.2-12.2 8.2 8.2 0 0 0-14.2-.4 8.2 8.2 0 0 0 6.5 12.6h.5M29.3 126.4l.4-.2 .1-.4M29.3 126.5l1.2-.2 1.1-.3 1.1-.6 .9-.7 .8-1 .5-1 .4-1.2 .1-1.1-.1-1.2-.4-1.2-.5-1-.8-1-.9-.7-1.1-.6-1.1-.3-1.2-.1-1.3 .1-1.1 .3-1.1 .6-.9 .7-.8 1-.5 1-.3 1.2-.1 1.2 .1 1.1 .3 1.2 .5 1 .8 1 .9 .7 1.1 .6 1.1 .3 1.3 .2M29.5 127.9a7.8 7.8 0 0 0 6.3-11.8 7.8 7.8 0 0 0-13.4 .2 8.1 8.1 0 0 0 1.9 10.5 8.1 8.1 0 0 0 10.6-.4" fill="none" stroke="#000" stroke-width=".21" stroke-dasharray="1.3 .6" stroke-dashoffset=".5"/>
<path d="M27.6 112.2v3M30.9 115.2v-3M27.6 125.5v3M30.9 128.5v-3" fill="none" stroke="#000" stroke-width=".21" stroke-dasharray="1.3 .6" stroke-dashoffset=".1"/>
<path d="M27.6 111v1.2M30.9 112.2v-1.2M27.6 128.5v1.2M30.9 129.7v-1.2" fill="none" stroke="#000" stroke-width=".21" stroke-dasharray="1.3 .6" stroke-dashoffset=".6"/>
<g fill="none" stroke="#191924" stroke-width=".21">
<path d="M44.2 37.6l-10.3 10.3M44.9 39.2l-9.5 9.4M50.2 38.4l-6 5.9M51.7 39.1l-5.1 5.1M40.4 50.4l-5.1 5.1M40.5 48l-5.9 5.9M41.9 53.4l-3.5 3.4M43.2 54.3l-4.7 4.8M47.3 54.7l-6 6M52.7 58.3l-2.3 2.3M53.1 42.2l-3.5 3.5M55.3 42.2l-4.8 4.8"/>
<path d="M56.8 54.2l-2.2 2.2M56.9 45.1l-5.9 5.9M57.4 46.8l-14.4 14.4M57.6 51.1l-10.3 10.3M21.5 81.6l-3.2 3.2M22 83.4l-3 3M25.1 84.7l-3.9 4M28.2 81.7l-.9 .8M30.1 82l-7.4 7.4M30.6 86l-3 3M99 108.7l-4.5 4.6M101.1 108.9l-5.5 5.5"/>
<path d="M106.1 108.4l-6.5 6.5M106.7 110l-4.9 4.9M111.2 110l-4.9 4.9M113.5 110l-4.9 4.9M117 106.5l-.9 .8M118.1 109.8l-5.1 5.1M119.2 111l-3.9 3.9M123.9 110.8l-4.1 4.1M126.1 110.8l-4.1 4.1M130.6 110.8l-4.1 4.1M132.9 110.8l-4.1 4.1M134.6 113.6l-1.4 1.3"/>
<path d="M136.8 111.4l-.1 .1M138.8 111.6l-1.9 1.9M142.6 112.3l-2.6 2.6M144.9 112.3l-2.7 2.6M149.5 112.1l-2.8 2.8M151.8 112.1l-2.8 2.8M156.3 112.1l-2.8 2.8M158.5 112.1l-2.8 2.8M163 112.1l-2.8 2.8M165.2 112.1l-2.8 2.8M169.7 112.1l-2.8 2.8M172 112.1l-2.8 2.8"/>
<path d="M176.5 112.1l-2.8 2.8M178.7 112.1l-2.8 2.8M183.3 112l-2.9 2.9M185.5 112l-2.9 2.9M189.9 114.4l-.5 .5M190 112l-2.9 2.9M194.7 112l-1.8 1.9M197 112l-2.9 2.9M201.5 112l-2.9 2.9M203.7 112l-2.9 2.9M208.2 112l-2.9 2.9M210.4 112l-2.9 2.9"/>
<path d="M214.9 112l-2.9 2.9M217.2 112l-2.9 2.9M221.7 112l-2.9 2.9M223.9 112l-2.9 2.9M228.4 112l-2.9 2.9M230.7 112l-2.9 2.9M235.1 112l-2.9 2.9M237.4 112l-2.9 2.9M241.9 112l-2.9 2.9M244.1 112l-2.9 2.9M248.6 112l-2.9 2.9M250.8 112.1l-2.8 2.8"/>
<path d="M252.9 114.5l-.2 .2M254.9 112.5l-1.3 1.3M255 114.6l-.2 .3M257 112.6l-1.8 1.8M261.6 114.8l-.1 .1M261.8 112.3l-2.4 2.4M263.9 112.4l-2 2.1M97.7 125.8l-3.6 3.5M102.2 125.8l-6.2 6.1M104.4 125.8l-6.3 6.3M106.1 130.8l-1.5 1.6M108.9 125.8l-6 6"/>
<path d="M111.2 125.8l-4.9 4.9M115.6 125.8l-4.9 4.9M117.9 125.8l-4.9 4.9M118.1 130l-2.3 2.4M118.1 132.3l-1.9 1.9M122.4 125.8l-3.9 3.9M124.6 125.8l-4.1 4.1M129.1 125.8l-4.1 4.1M131.4 125.8l-4.1 4.1M133.8 127.8l-1.7 1.8M134.6 127.1h.1M134.7 129.2l-.7 .7"/>
<path d="M138.1 125.8l-1.2 1.2M138.8 129.6l-.3 .3M142.6 125.8l-2.7 2.7M144.8 125.8l-2.6 2.7M149.3 125.8l-2.6 2.7M151.6 125.8l-2.7 2.7M156.1 125.8l-2.8 2.8M158.3 125.8l-2.8 2.8M162.8 125.8l-2.8 2.8M165 125.8l-2.8 2.8M169.5 125.8l-2.8 2.8M171.8 125.8l-2.8 2.8"/>
<path d="M176.3 125.8l-2.8 2.8M178.5 125.8l-2.8 2.8M183 125.8l-2.9 2.9M185.2 125.8l-2.9 2.9M189.7 125.8l-2.9 2.9M192 125.8l-2.9 2.9M196.7 125.8l-1.6 1.5M201.2 125.8l-2.9 2.9M203.4 125.8l-2.9 2.9M207.9 125.8l-2.9 2.9M210.2 125.8l-2.9 2.9M214.6 125.8l-2.9 2.9"/>
<path d="M216.9 125.8l-2.9 2.9M221.4 125.8l-2.9 2.9M223.6 125.8l-2.9 2.9M228.1 125.8l-2.9 2.9M230.4 125.8l-2.9 2.9M234.8 125.8l-2.9 2.9M237.1 125.8l-2.9 2.9M241.6 125.8l-2.9 2.9M243.8 125.8l-2.9 2.9M248.3 125.8l-2.9 2.9M250.6 125.8l-2.9 2.9M254.7 126.2l-2.5 2.4"/>
<path d="M256.8 126.3l-2 2M257.2 125.9l-.3 .3M259.6 128l-.6 .6M261.2 128.6h.1M261.4 126.2l-1.8 1.7M263.9 125.9l-2.2 2.2M37.1 153.7l-2.8 2.8M37.1 156l-2.3 2.3M41.9 155.7l-4.9 4.9M44.1 155.7l-5.5 5.6"/>
</g>
<path d="M18.1 82.3v1.4l.3 1.4 .5 1.2 .8 1.2 1 .9 1.3 .7 1.3 .4 1.3 .2 1.5-.2 1.3-.4 1.2-.7 1-.9 .8-1.2 .6-1.2 .3-1.4-.1-1.4M37.1 151l-1.2 .9-.9 1.2-.5 1.3-.2 1.4 .1 1.5 .6 1.3 .9 1.2 1.2 .9 1.3 .5 1.5 .2 1.3-.2 1.4-.6 1.2-.9 .9-1.2 .5-1.3 .1-1.5" fill="none" stroke="#000" stroke-width=".21"/>
<text font-size="5.6" x="244" y="192">Draw Tube</text>
<text font-size="5.5" fill="#191924" x="227.3" y="182.7">General Machining Parts Div. 1</text>
<g font-size="4.9">
<text x="25.7" y="14.8">TGM-12-406</text>
<text x="42.6" y="25.4">(</text>
<text x="62.2" y="25.4">)</text>
<text x="119.6" y="201.6">~</text>
<text x="240.7" y="202.1">TGM-12-406</text>
</g>
<g font-size="3.9">
<text x="53.8" y="31">W</text>
<text x="104.5" y="34.2">K</text>
<text x="110.7" y="69.3">K</text>
<text x="31.5" y="100.1">B</text>
<text x="126" y="100.6">Z</text>
<text x="31.5" y="145.8">B</text>
<text x="133.8" y="175.5">BM-16,</text>
<text x="133.9" y="179.4">BM165</text>
<text x="153.1" y="178.6">1</text>
<text x="179.6" y="181">1686</text>
<text x="133.6" y="186.6">STKM, SKS-3</text>
<text x="132.9" y="202.9">Black Oxide</text>
<text x="175.4" y="203.2">16 Sep' 16</text>
</g>
<g font-size="3.9" fill="#191924">
<text x="33.9" y="71.8">SCALE 1 : 1.5</text>
<text x="34.3" y="66.9">SECTION K-K</text>
<text x="184.7" y="149.8">SCALE 1 : 1.5</text>
<text x="185.1" y="144.9">SECTION B-B</text>
<text x="63" y="167.7">SCALE 2 : 1.5</text>
<text x="67.3" y="162.8">DETAIL Z</text>
<text x="125.5" y="171.2">Main Spindle</text>
</g>
<g font-size="3.5" fill="#191924">
<text x="125.1" y="11.8">0.01</text>
<text x="134.5" y="11.8">A</text>
<text x="125.1" y="17.1">0.01</text>
<text x="134.5" y="17.1">A</text>
<text x="114" y="29.3" transform="rotate(-90 114 29.3)">36</text>
<text x="145.4" y="29.3" transform="rotate(-90 145.4 29.3)">24.3</text>
<text x="207.2" y="29.3" transform="rotate(-90 207.2 29.3)">25</text>
<text x="35.8" y="32.4" transform="rotate(-22 35.8 32.4)">45°</text>
<text x="165.8" y="33" transform="rotate(-90 165.8 33)">24.7</text>
<text x="136.9" y="36.4" transform="rotate(-90 136.9 36.4)">28.6</text>
<text x="72.7" y="52.2" transform="rotate(-90 72.7 52.2)">41.5</text>
<text x="141" y="56.1" transform="rotate(-60 141 56.1)">45°</text>
<text x="171.6" y="56.8" transform="rotate(-65 171.6 56.8)">45°</text>
<text x="83.2" y="62.2" transform="rotate(-90 83.2 62.2)">4</text>
<text x="206.9" y="71">A</text>
<text x="268.1" y="70.8">M25 x 1.5</text>
<text x="12.3" y="76.7" transform="rotate(-90 12.3 76.7)">2.5</text>
<text x="69" y="78.3">M36 x 15</text>
<text x="36.7" y="87.7">DETAIL W</text>
<text x="76" y="89.7">0.02</text>
<text x="85.4" y="89.7">A</text>
<text x="95.8" y="86.7" transform="rotate(-90 95.8 86.7)">0</text>
<text x="104.2" y="88.6" transform="rotate(-90 104.2 88.6)">15</text>
<text x="108.5" y="88.6" transform="rotate(-90 108.5 88.6)">20</text>
<text x="112.7" y="88.6" transform="rotate(-90 112.7 88.6)">30</text>
<text x="117" y="88.6" transform="rotate(-90 117 88.6)">33</text>
<text x="131.1" y="88.6" transform="rotate(-90 131.1 88.6)">53</text>
<text x="140.4" y="88.6" transform="rotate(-90 140.4 88.6)">67</text>
<text x="150.4" y="88.6" transform="rotate(-90 150.4 88.6)">82</text>
<text x="33.7" y="92.3">SCALE 2 : 1.5</text>
<text x="143.5" y="95.6">Press fit Bush sleeve</text>
<text x="181.1" y="90.6" transform="rotate(-90 181.1 90.6)">128</text>
<text x="253.2" y="90.6" transform="rotate(-90 253.2 90.6)">543</text>
<text x="255.2" y="95">21.8</text>
<text x="121.2" y="96.6" transform="rotate(-90 121.2 96.6)">36</text>
<text x="135" y="100.1" transform="rotate(-90 135 100.1)">25</text>
<text x="143.5" y="100.1">Mat'l SKS-3</text>
<text x="227.2" y="98.9">M18 x 1</text>
<text x="68.6" y="106.7" transform="rotate(-90 68.6 106.7)">16.3</text>
<text x="255.7" y="102.9">19.5</text>
<text x="61.6" y="123.4" transform="rotate(-90 61.6 123.4)">22.3</text>
<text x="80.2" y="122.2" transform="rotate(-88 80.2 122.2)">90°</text>
<text x="273.1" y="122.2" transform="rotate(-93 273.1 122.2)">90°</text>
<text x="279.2" y="123" transform="rotate(-90 279.2 123)">18.3</text>
<text x="287" y="122.1" transform="rotate(-90 287 122.1)">22.4</text>
<text x="146" y="140.6">ID. NO Step</text>
<text x="258.5" y="141.6" transform="rotate(18 258.5 141.6)">45°</text>
<text x="42.4" y="144.6" transform="rotate(18 42.4 144.6)">45°</text>
<text x="53.6" y="144.6">#3</text>
<text x="149.5" y="149.8">5 Pin taper 1/50</text>
<text x="95.5" y="160.6" transform="rotate(-90 95.5 160.6)">0</text>
<text x="29.3" y="166.4">3</text>
<text x="53" y="166.7" transform="rotate(-90 53 166.7)">0.3</text>
<text x="57.9" y="166.7" transform="rotate(-90 57.9 166.7)">1.8</text>
<text x="122.4" y="162.6" transform="rotate(-90 122.4 162.6)">39</text>
<text x="130.8" y="162.6" transform="rotate(-90 130.8 162.6)">53</text>
<text x="253.4" y="164.5" transform="rotate(-90 253.4 164.5)">543</text>
<text x="267.1" y="167.5" transform="rotate(-90 267.1 167.5)">563.5</text>
<text x="253.6" y="178.1">MinebeaMitsumi Inc.</text>
<text x="137.2" y="191.8">Demagnetize</text>
<text x="137.6" y="195.3">Max0.3T (3G)</text>
</g>
<g font-size="3.5">
<text x="75.6" y="12.1">3</text>
<text x="31.7" y="21.2">Rt=12</text>
<text x="52.6" y="21.6">Rt=6</text>
<text x="54.1" y="140.7">Marking Dwg. No.</text>
<text x="147.1" y="165.2">Note:</text>
<text x="159.4" y="165.2">1. Break all Corner approx by C0.2</text>
<text x="159.8" y="168.7">2. General Tolerance</text>
<text x="199.2" y="168.7">0.1</text>
<text x="285.5" y="200.9">3</text>
</g>
<g font-size="3.2" fill="#191924">
<text x="162.6" y="175.5">List Request No.</text>
<text x="161.7" y="196.8">Phalachai</text>
<text x="179.2" y="196.8">Aphisek</text>
<text x="195.1" y="196.8">Preecha</text>
<text x="210.2" y="196.8">Preecha</text>
</g>
<g font-size="2.8" fill="#191924">
<text x="111.2" y="23.5" transform="rotate(-90 111.2 23.5)">0</text>
<text x="114" y="24.5" transform="rotate(-90 114 24.5)">-0.01</text>
<text x="134.1" y="27.7" transform="rotate(-90 134.1 27.7)">0</text>
<text x="136.9" y="28.6" transform="rotate(-90 136.9 28.6)">-0.012</text>
<text x="163" y="24.2" transform="rotate(-90 163 24.2)">0</text>
<text x="165.8" y="25.2" transform="rotate(-90 165.8 25.2)">-0.05</text>
<text x="204.4" y="24.5" transform="rotate(-90 204.4 24.5)">-0.10</text>
<text x="207.2" y="24.5" transform="rotate(-90 207.2 24.5)">-0.05</text>
<text x="80.3" y="59.3" transform="rotate(-90 80.3 59.3)">+0.10</text>
<text x="83.2" y="59.3" transform="rotate(-90 83.2 59.3)">+0.05</text>
<text x="9.4" y="70" transform="rotate(-90 9.4 70)">0</text>
<text x="12.3" y="70.9" transform="rotate(-90 12.3 70.9)">-0.1</text>
<text x="121.2" y="91.7" transform="rotate(-90 121.2 91.7)">±0.05</text>
<text x="65.8" y="98.9" transform="rotate(-90 65.8 98.9)">+0.08</text>
<text x="68.6" y="98.9" transform="rotate(-90 68.6 98.9)">+0.05</text>
<text x="6.8" y="184.4">2</text>
<text x="14.5" y="184.1">----</text>
<text x="6.8" y="188.3">3</text>
<text x="14.5" y="188">----</text>
</g>
<g font-size="2.8">
<text x="22.3" y="175.9">DATE</text>
<text x="32" y="175.9">NAME</text>
<text x="56.9" y="175.9">DESCRIPTION</text>
<text x="6.8" y="180.6">1</text>
<text x="14.5" y="180.3">----</text>
<text x="24" y="180.3">----</text>
<text x="34.5" y="180.3">---</text>
<text x="51.7" y="180.3">ENGINEERING RELEASE</text>
</g>
<g font-size="2.5" fill="#191924">
<text x="5.7" y="9.8">PART No.</text>
<text x="74" y="16">REV.</text>
<text x="127.6" y="174.8">M/C.</text>
<text x="148.1" y="175.1">Q'ty</text>
<text x="127.6" y="182.8">MATERIAL</text>
<text x="206.5" y="183.6">3 RD ANGLE</text>
<text x="127.9" y="191">FINISH</text>
<text x="162.7" y="187.2">SCALE :</text>
<text x="164.9" y="191.4">DETAILED</text>
<text x="179.1" y="191.4">DESIGNED</text>
<text x="183.6" y="187.2">SHEET</text>
<text x="194.9" y="191.4">CHECKED</text>
<text x="195.7" y="187.2">/</text>
<text x="208.3" y="187.2">UNIT (mm.)</text>
<text x="210.2" y="191.4">APPROVED</text>
<text x="226" y="187.2">TITLE:</text>
<text x="225.7" y="196.8">PART No.</text>
<text x="127.6" y="198.9">HEAT TREATMENT</text>
<text x="163.2" y="202.9">DATE</text>
<text x="284.4" y="204.1">REV.</text>
</g>
<text font-size="2.5" x="4.9" y="175.9">REV.</text>
<g font-size="2.1" fill="#191924">
<text x="122.7" y="38.3" transform="rotate(-90 122.7 38.3)">Rt=6</text>
<text x="128.3" y="37.3">Rt=6</text>
<text x="87.1" y="123.1">Rt=6</text>
<text x="92.1" y="179.9">GENERAL TOLERANCE</text>
<text x="94.6" y="174.2">UNLESS SPECIFIED</text>
<text x="96.4" y="176.8">C0.1 OR R0.1</text>
<text x="118.8" y="175.5">0.8S</text>
<text x="21.2" y="184.1">22 Jan'14</text>
<text x="32" y="184.2">Preecha</text>
<text x="42.3" y="184.2">Change:</text>
<text x="54.4" y="184.2">16.5 ==&gt; 16.3 etc, RQ33/14</text>
<text x="93.5" y="182.9">JISB0405 MACHING</text>
<text x="98.2" y="185.3">WORKING</text>
<text x="118.8" y="181.9">6.3S</text>
<text x="21.1" y="188">10 Feb'17</text>
<text x="32" y="188">Preecha</text>
<text x="42.3" y="188">Add: Bush etc, RQ.81/17</text>
<text x="92.5" y="187.9">LESS THAN 0.5</text>
<text x="97" y="190.7">0.5 ~ 6</text>
<text x="111" y="190.4">0.1</text>
<text x="111.2" y="187.8">0.05</text>
<text x="119.4" y="188.4">25S</text>
<text x="95.8" y="195.8">30 ~ 120</text>
<text x="97.1" y="193.1">6 ~ 30</text>
<text x="110.9" y="193.2">0.2</text>
<text x="111" y="195.9">0.3</text>
<text x="118.2" y="194.8">100S</text>
<text x="94.8" y="201.1">400 ~ 1000</text>
<text x="95.2" y="198.5">120 ~ 400</text>
<text x="96.3" y="203.9">ANGLE</text>
<text x="111" y="198.5">0.4</text>
<text x="111.1" y="201.2">0.8</text>
<text x="111.4" y="203.8">1</text>
<text x="118.3" y="203.7">UNCUT</text>
</g>
<text font-size="2.1" x="11.6" y="175.6">ECN No.</text>
<g font-size="1.8" fill="#191924">
<text x="61.9" y="107.7">2</text>
<text x="144.6" y="104.4">3</text>
</g>
</svg>
